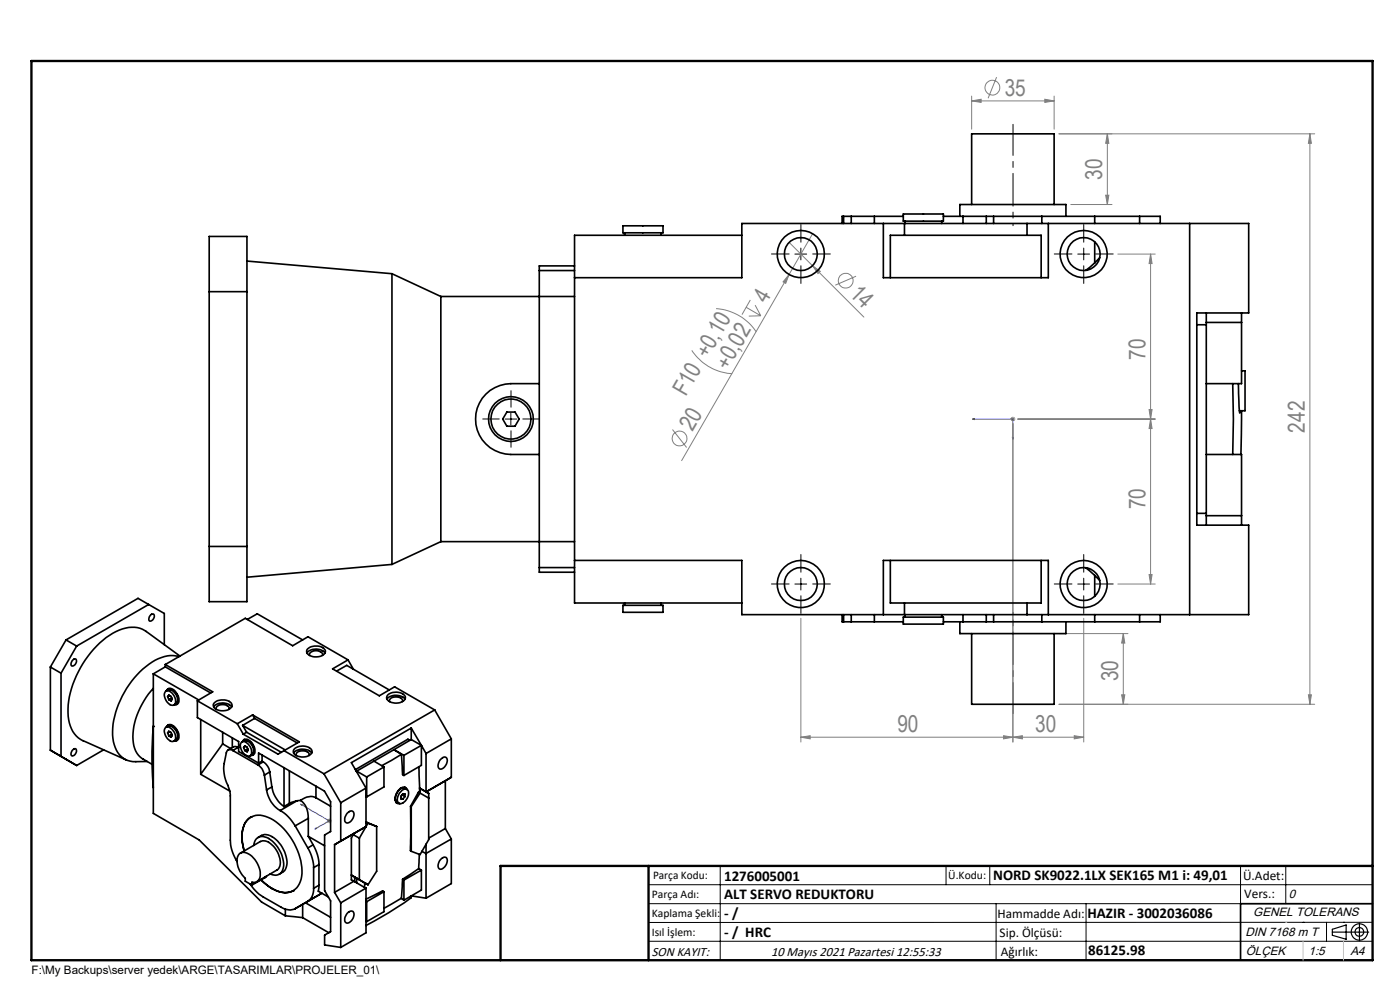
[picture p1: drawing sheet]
<svg xmlns="http://www.w3.org/2000/svg" width="297mm" height="210mm" viewBox="0 0 297 210" stroke-linecap="round" stroke-linejoin="round" font-family="sans-serif">
<g fill="none" stroke="#808080" stroke-width=".21">
<path d="M211.4 16.4l-1.8 4.4M206.1 21.4l2-.3v.6zM206.1 20.4v7M206.1 21.4h17.5M221.7 21.1l1.9 .3-1.9 .3zM223.6 20.4v7M224.6 28.4h54.3M234.9 28.4l.3 2h-.6zM234.9 28.4v15M277.9 28.4v121M277.9 28.4l.3 2h-.6zM167.4 58.2l-.7 1.9-.6-.3z"/>
<path d="M167.4 58.2l-22.8 39.5M167.4 51.4l15.9 15.9M172.4 56.4l1.6 1.2-.5 .4zM172.4 49.6l-5 8.6M181.6 58.6l-4.4 1.9M227.2 43.4h8.7M234.6 41.4h.6l-.3 2zM237.1 53.9h8M244.1 53.9v70M244.1 53.9l.3 2h-.6zM146.8 74.3a10.8 10.8 0 0 0 8.5 5M151.9 65.5a11.1 11.1 0 0 1 8.5 4.9"/>
<path d="M158.3 65.2l3.1 1.8M159.2 63.6l-1.8 3.1M160.2 64.7l1.2 2.3M161.4 67l-2.5 .1M142.7 91.1l3 3.8M214.4 88.9h1M214.5 88.5l.7 .7M214.9 88.4v1M214.9 89.9v67.5M215.2 88.5l-.7 .7M215.9 88.9h29.2M243.8 86.9h.6l-.3 2z"/>
<path d="M244.1 88.9l.3 2h-.6zM169.9 131.2v26.2M224.6 134.4h14.7M229.9 131.2v26.2M237.1 123.9h8M238.3 134.4v15M238.3 134.4l.3 2h-.7zM243.8 121.9h.6l-.3 2zM169.9 156.4l2-.3v.6zM169.9 156.4h60M212.9 156.1l2 .3-2 .3zM214.9 156.4l2-.3v.6z"/>
<path d="M224.6 149.4h54.3M227.9 156.1l2 .3-2 .3zM237.9 147.4h.7l-.3 2zM277.6 147.4h.6l-.3 2zM69.4 174.1h1M69.5 173.8l.7 .7M69.8 173.6v1M70.2 173.8l-.7 .7"/>
<circle cx="210.5" cy="18.6" r="1.56"/>
<circle cx="179.4" cy="59.5" r="1.57"/>
<circle cx="144.2" cy="93" r="1.58"/>
</g>
<g fill="none" stroke="#000" stroke-width=".25">
<path d="M282.6 197.7h7.8M282.6 197.1l3-.9v3l-3-.8zM288.4 195.8v3.8M106.2 203.7h185"/>
<circle cx="288.4" cy="197.7" r="1.74"/>
<circle cx="288.4" cy="197.7" r=".93"/>
</g>
<path d="M206.3 88.9l.4-.1v.2zM206.3 88.9h8.6v4.3M214.8 92.8h.2l-.1 .4zM63.8 170.6l.4 .1-.2 .1zM63.8 170.6l6 3.5-3 1.8M66.8 175.9l.3-.3 .1 .1z" fill="none" stroke="#00f" stroke-width=".21"/>
<path d="M214.9 47.9v-4.5M214.9 129.9v4.5" fill="none" stroke="#000" stroke-width=".21" stroke-dasharray="15.2 1.3 1.3 1.3" stroke-dashoffset="14.9"/>
<path d="M214.9 43.4v-17M214.9 134.4v17" fill="none" stroke="#000" stroke-width=".21" stroke-dasharray="15.2 1.3 1.3 1.3" stroke-dashoffset="8.6"/>
<g fill="none" stroke="#000" stroke-width=".21" stroke-dasharray="15.2 1.3 1.3 1.3">
<path d="M167.4 53.9h-3.7M169.9 56.4v3.7M169.9 51.4v-3.8M172.4 53.9h3.8M227.4 53.9h-3.7M229.9 56.4v3.7M229.9 51.4v-3.8M232.4 53.9h3.8M105.9 88.9h-3.5M108.4 91.4v3.5M108.4 86.4v-3.5M110.9 88.9h3.5"/>
<path d="M167.4 123.9h-3.7M169.9 126.4v3.7M169.9 121.4v-3.8M172.4 123.9h3.8M227.4 123.9h-3.7M229.9 126.4v3.7M229.9 121.4v-3.8M232.4 123.9h3.8"/>
</g>
<g fill="none" stroke="#000" stroke-width=".21">
<path d="M168.6 53.9h2.5M169.9 52.6v2.5M228.6 53.9h2.5M229.9 52.6v2.5M107.1 88.9h2.5M108.4 87.7v2.4M168.6 123.9h2.5M169.9 122.7v2.5M228.6 123.9h2.5M229.9 122.7v2.5M137.6 187.7h153.6M137.6 191.7h153.6"/>
<path d="M137.6 199.7h153.6M152.8 183.7v20M200.7 183.7v4M210 183.7v4M211.3 191.7v12M230.4 191.7v12M263.2 183.7v20M272.8 183.7v8M276.4 195.6h.1M281.4 195.6v4.1M285 195.6h.1M291.2 195.6l-153.6 .1"/>
</g>
<path d="M291.2 191.7h-28v12" fill="none" stroke="#000" stroke-width=".35"/>
<path d="M6.7 12.9h284.5v190.8h-284.5zM137.6 183.7v20M291.2 183.7h-185v20" fill="none" stroke="#000" stroke-width=".5"/>
<path d="M276.4 199.7v4M285 199.7v4" fill="none" stroke="#c0c0c0" stroke-width=".21"/>
<path d="M272.8 195.6h.1" fill="none" stroke="#c0c0c0" stroke-width=".25"/>
<g fill="#00f">
<path d="M214.8 92.8l.1 .4 .1-.4zM206.3 88.9l.4 .1v-.2z"/>
<path d="M66.8 175.9l.4-.2-.1-.1zM63.8 170.6l.2 .2 .2-.1z"/>
</g>
<g fill="#808080">
<path d="M167.4 58.2l-.7 1.9-.6-.3z"/>
<path d="M172.4 56.4l1.6 1.2-.5 .4z"/>
<path d="M212.9 156.1l2 .3-2 .3zM169.9 156.4l2-.3v.6z"/>
<path d="M214.9 156.4l2-.3v.6zM227.9 156.1l2 .3-2 .3z"/>
<path d="M206.1 21.4l2-.3v.6zM221.7 21.1l1.9 .3-1.9 .3z"/>
<path d="M234.6 41.4h.6l-.3 2zM234.9 28.4l.3 2h-.6zM237.9 147.4h.7l-.3 2zM238.3 134.4l.3 2h-.7z"/>
<path d="M244.1 53.9l.3 2h-.6zM243.8 86.9h.6l-.3 2zM244.1 88.9l.3 2h-.6zM243.8 121.9h.6l-.3 2z"/>
<path d="M277.9 28.4l.3 2h-.6zM277.6 147.4h.6l-.3 2z"/>
</g>
<g fill="none" stroke="#000" stroke-width=".35">
<path d="M44.4 50.2h8v77.4h-8zM52.4 55.4l30.7 2.7M83.1 58.1v61.6M83.1 58.1l10.4 4.8M114.4 57.4v63M114.4 57.4h7.5M121.9 56.4h-7.5v1M121.9 58.9h35.5v-11.5h107.5v19h-11v45h11v19h-107.5v-11.5h-35.5M132.2 47.9h8.5v1.5h-8.5zM132.5 49.4v.5M140.3 49.4v.5M157.4 49.9h-35.5v78h35.5"/>
<path d="M179 45.9h-.4v1.5M179 45.9h1.6M179 45.9v1.5M180.6 45.9h4.9M180.6 45.9v1.5M185.5 45.9h6.1M185.5 45.9v1.5M187.4 47.4v11.5h35v-11.5M188.9 58.9v-9h32v9M191.6 45.4h8.5v1.5h-8.5zM191.9 47.4v2.5M192 46.9v.5"/>
<path d="M199.8 46.9v.5M200.1 45.9h4.2M203.6 45.9v-2.5h22.5v2.5M204.3 45.9h4.9M204.3 45.9v1.5M206.1 43.4v-15h17.5v15M209.2 45.9h1.6M209.2 45.9v1.5M210.8 45.9h10.2M210.8 45.9v1.5M217.9 47.4v2.5M221 45.9h11.2"/>
<path d="M221 45.9v1.5M232.2 55.8l-1.9 1.6M232.2 45.9h9.6M232.2 45.9v1.5M232.2 51.3v4.5M233.3 54.7l-1.1 1.1M241.8 45.9h4.3v1.5M241.8 45.9v1.5M252.4 47.4v83M44.4 61.9h8M93.5 62.9v52M93.5 62.9h28.4"/>
<path d="M253.9 68.9h2M255.9 66.4v45M255.9 68.4h7.5M263.4 78.7h.7v8.4h-1.2M263.4 66.4v15h-7.5M107.5 87.4h1.8l.8 1.5-.8 1.5h-1.8l-.9-1.5zM114.4 81.4h-6a7.5 7.5 0 0 0-7.5 7.5 7.5 7.5 0 0 0 7.5 7.5h6M255.9 96.4h7.5v15M261.5 81.4l.2 7.5-.2 7.5M262.7 81.4l.3 6.2 .1-.5M263.4 87.1l-.2 9.3M44.4 115.9h8"/>
<path d="M83.1 119.7l-30.7 2.7M93.5 114.9l-10.4 4.8M93.5 114.9h28.4M188.9 118.9v9h32v-9M253.9 108.9h2M255.9 109.4h7.5M14 135.7l2.3 1.3M14 135.7l-3.3 5.8M15.5 140a.46 .46 0 0 1 .7-.1 .46 .46 0 0 1 0 .7 .63 .63 0 0 1-.4 .6 .63 .63 0 0 1-.7-.2v-.4zM16.3 137l-3.4 5.8M31.5 128.2l-15.2 8.8M31.5 128.2l3.4 1.9v6.7"/>
<path d="M31.5 128.2l-2.2-1.3-15.3 8.8M32 130.4a.47 .47 0 0 1 .7-.1 .47 .47 0 0 1 0 .7 .63 .63 0 0 1-.4 .7 .63 .63 0 0 1-.7-.2l.1-.7zM38 139.3a7.7 7.7 0 0 0-7 2.1 19.2 19.2 0 0 0-7.1 14.5 5.7 5.7 0 0 0 3.2 5.4l1.1 .3 3-.1M38.2 139.2l-7.2-5.3a6.4 6.4 0 0 0-7.1 .4 20.8 20.8 0 0 0-9.5 16.9 6 6 0 0 0 3.2 5.9l9.2 4.1M52.5 131.4l2.1-1.2 9.6 5.5M65.1 138.5a2.61 2.61 0 0 1 3.9 0M65.2 137.7a2.74 2.74 0 0 1 3.8 .2 1.3 1.3 0 0 1-1.4 1.4 1.88 1.88 0 0 1-2.5-1.2zM65.7 139a.97 .97 0 0 1 1.2-1 1.18 1.18 0 0 1 1.5 1M73.8 140l-8.5-4.9-3.2 1.9-10.1-5.8-16.9 9.8M73.8 140l-3.2 1.9 9.9 5.7 3.2-1.9 8.5 4.9M73.8 140l1.2 1.9M114.4 120.4v1h7.5"/>
<path d="M114.4 120.4h7.5M132.2 128.4h8.5v1.5h-8.5zM132.5 127.9v.5M140.3 127.9v.5M178.6 130.4v1.5h.4M179 131.9h1.6M179 130.4v1.5M180.6 131.9h4.9M180.6 130.4v1.5M185.5 131.9h6.1M185.5 130.4v1.5M187.4 130.4v-11.5h35v11.5"/>
<path d="M191.6 130.9h8.5v1.5h-8.5zM191.9 127.9v2.5M192 130.4v.5M199.8 130.4v.5M200.1 131.9h4.2M203.6 131.9v2.5h22.5v-2.5M204.3 131.9h4.9M204.3 130.4v1.5M206.1 134.4v15h17.5v-15M209.2 131.9h1.6M209.2 130.4v1.5M210.8 131.9h10.2"/>
<path d="M210.8 130.4v1.5M217.9 127.9v2.5M221 131.9h11.2M221 130.4v1.5M230.3 120.4l1.9 1.7M232.2 131.9h9.6M232.2 122.1l1.1 1M232.2 122.1v4.4M232.2 130.4v1.5M241.8 130.4v1.5M246.1 130.4v1.5h-4.3M10.7 141.5l2.2 1.3"/>
<path d="M10.7 159.1l5.6 3.3M10.7 141.5v17.6M12.9 142.8v17.6l-2.2-1.3M15.3 159.2l.2-.2a.46 .46 0 0 1 .7-.1 .46 .46 0 0 1 0 .7 .63 .63 0 0 1-.4 .6 .63 .63 0 0 1-.7-.1zM22 159.1l-5.7 3.3M32.5 154.1a74.6 74.6 0 0 0 0 13M32.5 146a15.3 15.3 0 0 0-4.2 11.6 4.3 4.3 0 0 0 2 3.4l1.9 1.1M32.5 154.1h.1M32.5 142.9v29.6l9.8 5.7 13.2 13.1 5 3M32.5 142.9l9.7 5.6M35 154.4l.2-.1a1.65 1.65 0 0 1 1.9 1.3l.1 .4a.85 .85 0 0 1-.2 1.2 .85 .85 0 0 1-1.2-.3 2.27 2.27 0 0 1-.8-2.5zM35.1 141l10 5.7-3.2 2"/>
<path d="M35.1 141.5l9.6 5.5M35.1 141.5l-2.6 1.4M35.1 141v.5M35.2 146.6a1.64 1.64 0 0 1 1.9 1.4l.1 .3a.86 .86 0 0 1-.2 1.2 .86 .86 0 0 1-1.2-.2 2.03 2.03 0 0 1-.6-2.7zM35.2 146.6a1.25 1.25 0 0 1 2 .5 1.63 1.63 0 0 1 .1 2.2l-.4 .2M35.2 154.3a1.24 1.24 0 0 1 2 .5 1.43 1.43 0 0 1-.3 2.4M35.3 146.5a.88 .88 0 0 1 1.6-.1 2.4 2.4 0 0 1 .8 2.9l-.7 .2M35.3 154.2a.88 .88 0 0 1 1.6-.2 2.34 2.34 0 0 1 .8 2.9l-.3 .3-.4-.1M35.6 147.8l.2-.3 .5 .2 .2 .6-.2 .4-.5-.3M35.6 147.8l.2 .6M35.6 155.5l.2-.4 .5 .3 .2 .6-.2 .4-.5-.3M35.6 155.5l.2 .6"/>
<path d="M35.7 146.1l-.3 .4M35.7 153.8l-.3 .4M36 147.5l-.4 .3M36 155.2l-.4 .3M36.1 146.3a1.98 1.98 0 0 1 1.5 2.6M36.1 154a1.98 1.98 0 0 1 1.5 2.6M36.4 148.1l-.6 .3M36.4 155.7l-.6 .4M37.6 149.4h-.5M37.6 157l-.5 .1M41.9 148.7v3.5l8.7 5.1v2.1l4.3 2.5M41.9 148.7l8.4 4.8"/>
<path d="M42.6 152.6v11.6M45.3 150a2.57 2.57 0 0 1 3.8 0M45.4 149.1a2.7 2.7 0 0 1 3.8 .3 1.3 1.3 0 0 1-1.4 1.3 1.94 1.94 0 0 1-2.6-1.2zM45.9 150.5a1.28 1.28 0 0 1 1.8-1l.7 .4 .2 .6M47.2 157.8l1.7 1M47.2 155.3v2.5M47.2 157.8l-4.6 6.4M49.3 156.5v2.1M49.4 159.2a.81 .81 0 0 0-.9-.2 .81 .81 0 0 0-.5 .7 10.3 10.3 0 0 0-.5 3.8 13.1 13.1 0 0 0 1.1 4l.3 1v9.7a8.8 8.8 0 0 0 1.4 4.5M49.4 159.2l5.3 3.1M50.3 153.5l1.3 2.2M50.5 158.5l-.9-.1-1.2 .7"/>
<path d="M50.5 158.5l-1.1 .7M50.5 158.5l.1 .1M51.2 157.5l.1-.1a1.65 1.65 0 0 1 1.9 1.3l.2 .7a.8 .8 0 0 1-.4 1 .8 .8 0 0 1-1.1-.4 2.27 2.27 0 0 1-.7-2.5zM51.3 157.4a1.24 1.24 0 0 1 2 .5 1.43 1.43 0 0 1-.3 2.4M51.5 157.3a.88 .88 0 0 1 1.5-.1 2.34 2.34 0 0 1 .9 2.8l-.7 .2M51.5 153.9l9 5.2M51.5 153.9l.8 1.4M51.6 155.7l7.4 4.3 1.3-.8M51.7 158.6l.2-.4 .5 .3 .3 .6-.3 .4-.5-.3M51.7 158.6l.2 .6M51.8 156.8l-.3 .5M52.1 158.3l-.4 .3"/>
<path d="M52.2 157.1v-.1a2.03 2.03 0 0 1 1.6 2.7M52.3 155.3l7.4 4.3M52.3 155.3l-.7 .4M52.6 158.8l-.7 .4M53.6 151.7l9.9 5.7-3.2 1.8M53.6 151.7l-3.3 1.8M53.6 151.7l.4 .7M54 152.4l9.1 5.2M54 152.4l-2.5 1.5M60.3 159.2l8.4 4.9M62.3 159.7a2.64 2.64 0 0 1 3.8 0M62.6 158.7a2.66 2.66 0 0 1 3.5 .5 1.3 1.3 0 0 1-1.4 1.3 2.25 2.25 0 0 1-2.5-.9l.1-.5z"/>
<path d="M71.4 142.3l2.2-1.2 9 5.3M82.1 148.3a2.68 2.68 0 0 1 3.8 0M82.4 147.3a2.71 2.71 0 0 1 3.6 .4 1.3 1.3 0 0 1-1.5 1.4 2.25 2.25 0 0 1-2.5-1l.1-.4zM82.7 148.8a.94 .94 0 0 1 1.2-1 1.14 1.14 0 0 1 1.5 1M83.6 159l-7.9 4.6M83.6 159l1.6 1M83.6 159l2.1 1.2M87 157l-.5-.2-11.1 6.5M87.2 154.4l2.2 3.7M87.2 154.4l-12.7 7.4 3.1 5.4M87.2 154.4v2.5M87.2 156.9l2.2 1.2"/>
<path d="M87.2 156.9l-3.6 2.1M89.4 158.1l1 1.7M89.4 158.1v4.2l-3.7 2.2M89.4 158.1l-3.7 2.1M90.4 159.8v8.2M92.2 150.6l-23.5 13.5M92.2 150.6l3.5 6.1M95.7 156.7l-5.3 3.1M95.7 156.7v8.2M14 161.1l2.3 1.3M42.6 164.2l6.2 3.6M53.2 173.3h.1"/>
<path d="M53.2 173.3a4.7 4.7 0 0 0-1.8 4.7l.4 2.5a6.7 6.7 0 0 1 .8-6.7 4 4 0 0 1 4.8-.2 13.7 13.7 0 0 1 6.6 12.3 3.6 3.6 0 0 1-5.2 3.1l-1.1-.5M53.7 160.2h-.5M53.8 179.3a1.84 1.84 0 0 1 2.8-1.6 6.8 6.8 0 0 1 3.5 6.3 1.79 1.79 0 0 1-2.8 1.4M54.7 162.3a2.89 2.89 0 0 1 1.4 2.1M54.8 177.7a2.64 2.64 0 0 1 3.7 .3 6.4 6.4 0 0 1 2.2 6l-.3 .7-1.2 .7M54.9 161.9v-2.2l13.9 8.1 1.3 2.3v6.3l-1.2 .7v11.8l1.2 2.2v6.5l-1.2 .8v2l3.4 .6M55.6 161.5l.2 .1M55.6 160.2v1.3M55.6 161.5l-.7 .4M55.8 161.6a3.1 3.1 0 0 1 1.4 2.2M55.8 161.6l-1.1 .7M56.1 164.4l.5 3.2"/>
<path d="M56.6 167.6a6.1 6.1 0 0 0 2.8 4.3M57.2 163.8l.5 3.1M57.2 163.8l-1.1 .6M57.7 166.9a6.4 6.4 0 0 0 2.6 4.2M57.7 166.9l-1.1 .7M59.4 171.9a8.8 8.8 0 0 1 3.2 3.3M60.3 162.8v8.3M61.4 170.4l-1.1 .7M61.4 163.5v6.9M62.6 175.2l2.7 4.7M62.9 160.3a.91 .91 0 0 1 1.2-1 1.14 1.14 0 0 1 1.5 1M63 169.9l-1.6 .5"/>
<path d="M63 169.9l-3.6 2M63.7 169.8a4.2 4.2 0 0 1 1.7 3.8M63.7 169.8l-.7 .1M65.3 179.9a8.6 8.6 0 0 1 1.2 4.1M65.4 177.4l3.5 2M65.4 173.6v3.8M65.4 177.4l1 1.8M65.4 173.6l-2.8 1.6M66.4 179.2a8.6 8.6 0 0 1 1.3 4.2M66.4 179.2l-1.1 .7M67 169.2a3.2 3.2 0 0 0-3.3 .6M67 169.2l3.1 1.8"/>
<path d="M67 166.7v2.5M68.7 164.1l3.6 6.2M71 179.2v10.1M72.3 170.3v8.1M72.3 178.4l-1.3 .8M73.7 172.5l.2-.2a.74 .74 0 0 1 1.1-.1 .74 .74 0 0 1 0 1.1 1.35 1.35 0 0 1-1.7 1.1 1.53 1.53 0 0 1 .4-1.9zM74.9 177.1l1.3 .7M75.1 176.8l-4.1 2.4M75.1 176.8l-.6 1v8.8l.6 .3M75.5 163.5l.2 .1M75.7 163.6v.2M75.7 163.6l2.1 1.2"/>
<path d="M76.2 177.8v8.8l1.9 1.1M77.6 175.4l-5.3 3M77.6 175.4l-2.5 1.4M77.6 167.2l-5.3 3.1M77.6 167.2v8.2M77.6 169h.2M77.8 174.4l2.1 .9M77.8 174.4l-.2 .1M77.8 174.4l.3 .2M77.8 164.8v4.2M78.1 174.6l-1.9 3.2M78.1 174.6l1.8 .7"/>
<path d="M79.3 161.5l2.2 1.2M79.9 175.3v9.5l-1.8 2.9M81.5 162.7v4.2l-3.7 2.1M81.5 162.7l-3.7 2.1M83.8 169.6l.1 .1M84 170.3h.4M85.1 169.3l.4 .2M85.2 160l-4.2 2.4M85.2 160l.2 4.3 .3 .2M85.2 167.7a.86 .86 0 0 1 1.2-.2 .86 .86 0 0 1 .2 1.2 2.1 2.1 0 0 1-1.8 1.8 1.28 1.28 0 0 1-.2-2zM85.3 168.6l.6 .4M85.4 167.1l-.5 .1"/>
<path d="M85.7 160.2v4.3M85.9 167l.2 .3M85.9 169v-.6h-.4l-.4 .5v.6h.4M85.9 169l-.4 .5M86.3 167.5l-.1-.3a1.44 1.44 0 0 0-2 1 1.72 1.72 0 0 0 .1 2.3h.5M86.3 167.5a1.24 1.24 0 0 0-2 .5 1.63 1.63 0 0 0-.1 2.2l.4 .2M87.1 171v9.4l.1 .2M87.1 171l.1 .1M87.2 171.1v9.5M88.9 162.7l.1 5.5M89.1 167.2h-.1l1.9 1.1M89.1 167.2v1"/>
<path d="M89.1 168.2l-.3-.1-1.7 2.9M89.1 168.2l-1.9 2.9M89.1 168.2l1.8 1.1M89.1 167.2l1.8 1.1M90.4 168h.1M90.4 179.1v11.4M90.9 168.3v9.8l-1.8 3.2-1.9-.7M93.5 161.1l.2-.2a.67 .67 0 0 1 .9-.2 .67 .67 0 0 1 .3 .9 1.7 1.7 0 0 1-1.6 1.5 1.34 1.34 0 0 1 .2-2zM94.5 175.7l-3.6 2.1M94.5 175.7l1.2 2.3M95.7 178v9.4l-5.3 3.1M95.7 164.9l-5.3 3.1"/>
<path d="M95.7 164.9l-1.2 .7v10.1M95.7 178l-5.3 3M50.7 181.2a2.11 2.11 0 0 1 3.1 .8 4.6 4.6 0 0 1 1.2 4.5l-.6 .6h-1v.6l-1.4-.8v-.6a4.6 4.6 0 0 1-1.5-4.8zM51 181l4.2-2.5a2.37 2.37 0 0 1 2.8 1 4.3 4.3 0 0 1 1.1 4.8l-4.6 2.7M53.1 187.5a8.9 8.9 0 0 0 2.7 2.7l3.8 2.2a3.1 3.1 0 0 0 3 .3l5.7-3.2-3 1.7a2.99 2.99 0 0 0 1.2-2.8M55.4 186.6l2.3 1.9M56.3 186.1l-2.9 1.6M56.3 186v.1M56.6 185.8l-.3 .3M57.7 188.5a4.6 4.6 0 0 0 4.5 .4M60.5 194.3l3.7 .4M60.5 192.9v1.4"/>
<path d="M62.2 188.9h.1M64.2 194.7l5.6 3.2M64.2 191.8v2.9M64.8 191.5l5.3 3.1M66.5 184v4.4M67.7 187.8l-.2 1.2 2.2 1.3M67.7 183.4v4.4M67.7 183.4l-1.2 .6M67.7 187.8l-1.2 .6M71 189.3l1.3 2.2M72.3 191.5v9.5M73.9 193.5a.7 .7 0 0 1 .9-.2 .7 .7 0 0 1 .3 .9 1.7 1.7 0 0 1-1.6 1.6 1.5 1.5 0 0 1 .4-2.3z"/>
<path d="M75.1 186.9l-4.1 2.4M75.1 186.9l2.5 1.5M75.2 186v1M75.7 187.3v-1l-1.2-.7 2.9 1.7M77.4 187.3l-.1 .9M77.4 187.3l.7 .4M77.6 188.4v9.5l-5.3 3.1M77.6 188.4l-5.3 3.1M77.6 191.2l.2 .1M77.6 195.4l.2 .1M77.8 191.3v4.2M81.5 189.2l-.3-.2-3.6 1.7"/>
<path d="M81.5 189.2v4.2l-3.7 2.1M81.5 189.2l-3.7 2.1M85.1 190.6l.6 .4M85.4 186.5l-.2 4-3.7 2.2M85.4 186.5l.3 .2M85.7 186.7v4.3M87.2 190h.1M87.2 190v.4l-1.5 1.1-3.2 2.1-4.9 2.7M87.2 190l3.2 .5M87.3 190l-.1 .1M88.8 184.2l-3.4 2.3M88.8 184.2l.6 .4"/>
<path d="M88.9 181.2l-.1 3M89.4 184.6v4.2l-3.7 2.2M89.4 184.6l-3.7 2.1M89.5 180.6l.9 .5M93.5 182.3a.72 .72 0 0 1 .8-.5 .72 .72 0 0 1 .6 .7 1.75 1.75 0 0 1-1.6 1.9 1.34 1.34 0 0 1 .2-2.1z"/>
<circle cx="169.9" cy="53.9" r="3.5"/>
<circle cx="169.9" cy="53.9" r="5"/>
<circle cx="229.9" cy="53.9" r="5"/>
<circle cx="229.9" cy="53.9" r="3.5"/>
<circle cx="108.4" cy="88.9" r="4.7"/>
<circle cx="108.4" cy="88.9" r="4.2"/>
<circle cx="169.9" cy="123.9" r="3.5"/>
<circle cx="169.9" cy="123.9" r="5"/>
<circle cx="229.9" cy="123.9" r="5"/>
<circle cx="229.9" cy="123.9" r="3.5"/>
</g>
<g font-size="4.9" fill="#808080">
<text x="213.1" y="20.3">35</text>
<text x="233.8" y="38.2" transform="rotate(-90 233.8 38.2)">30</text>
<text x="162.6" y="64.5" transform="rotate(-60 162.6 64.5)">4</text>
<text x="180.1" y="62.5" transform="rotate(45 180.1 62.5)">14</text>
<text x="243" y="76.3" transform="rotate(-90 243 76.3)">70</text>
<text x="154.4" y="78.7" transform="rotate(-60 154.4 78.7)">+0,02</text>
<text x="145.5" y="84.3" transform="rotate(-60 145.5 84.3)">F10 +0,10</text>
<text x="146.9" y="91.6" transform="rotate(-60 146.9 91.6)">20</text>
<text x="276.8" y="91.8" transform="rotate(-90 276.8 91.8)">242</text>
<text x="243" y="108.1" transform="rotate(-90 243 108.1)">70</text>
<text x="237.2" y="144.6" transform="rotate(-90 237.2 144.6)">30</text>
<text x="190.4" y="155.3">90</text>
<text x="219.6" y="155.3">30</text>
</g>
<g font-size="3.2">
<text x="153.6" y="186.8">1276005001</text>
<text x="153.6" y="190.8">ALT SERVO REDUKTORU</text>
<text x="210.7" y="186.6">NORD SK9022.1LX SEK165 M1 i: 49,01</text>
<text x="153.6" y="194.8">- /</text>
<text x="230.7" y="194.8">HAZIR - 3002036086</text>
<text x="153.6" y="198.8">- / HRC</text>
<text x="230.8" y="202.6">86125.98</text>
</g>
<g font-size="2.8">
<text x="263.7" y="186.7">Ü.Adet:</text>
<text x="263.9" y="190.5">Vers.:</text>
<text x="211.6" y="194.8">Hammadde Adı:</text>
<text x="138.3" y="202.8">SON KAYIT:</text>
<text x="163.6" y="202.8">10 Mayıs 2021 Pazartesi 12:55:33</text>
<text x="212.1" y="198.7">Sip. Ölçüsü:</text>
<text x="212.3" y="202.7">Ağırlık:</text>
</g>
<g font-size="2.6">
<text x="273.4" y="190.4">0</text>
<text x="265.9" y="194.4">GENEL TOLERANS</text>
<text x="264.2" y="198.5">DIN 7168 m T</text>
<text x="264.3" y="202.6">ÖLÇEK</text>
<text x="277.6" y="202.6">1:5</text>
<text x="286.5" y="202.6">A4</text>
</g>
<g font-size="2.5">
<text x="138.3" y="190.5">Parça Adı:</text>
<text x="138.5" y="186.5">Parça Kodu:</text>
<text x="201.2" y="186.5">Ü.Kodu:</text>
<text x="138.3" y="194.5">Kaplama Şekli:</text>
<text x="138.3" y="198.6">Isıl İşlem:</text>
<text x="6.7" y="206.7">F:\My Backups\server yedek\ARGE\TASARIMLAR\PROJELER_01\</text>
</g>
</svg>
